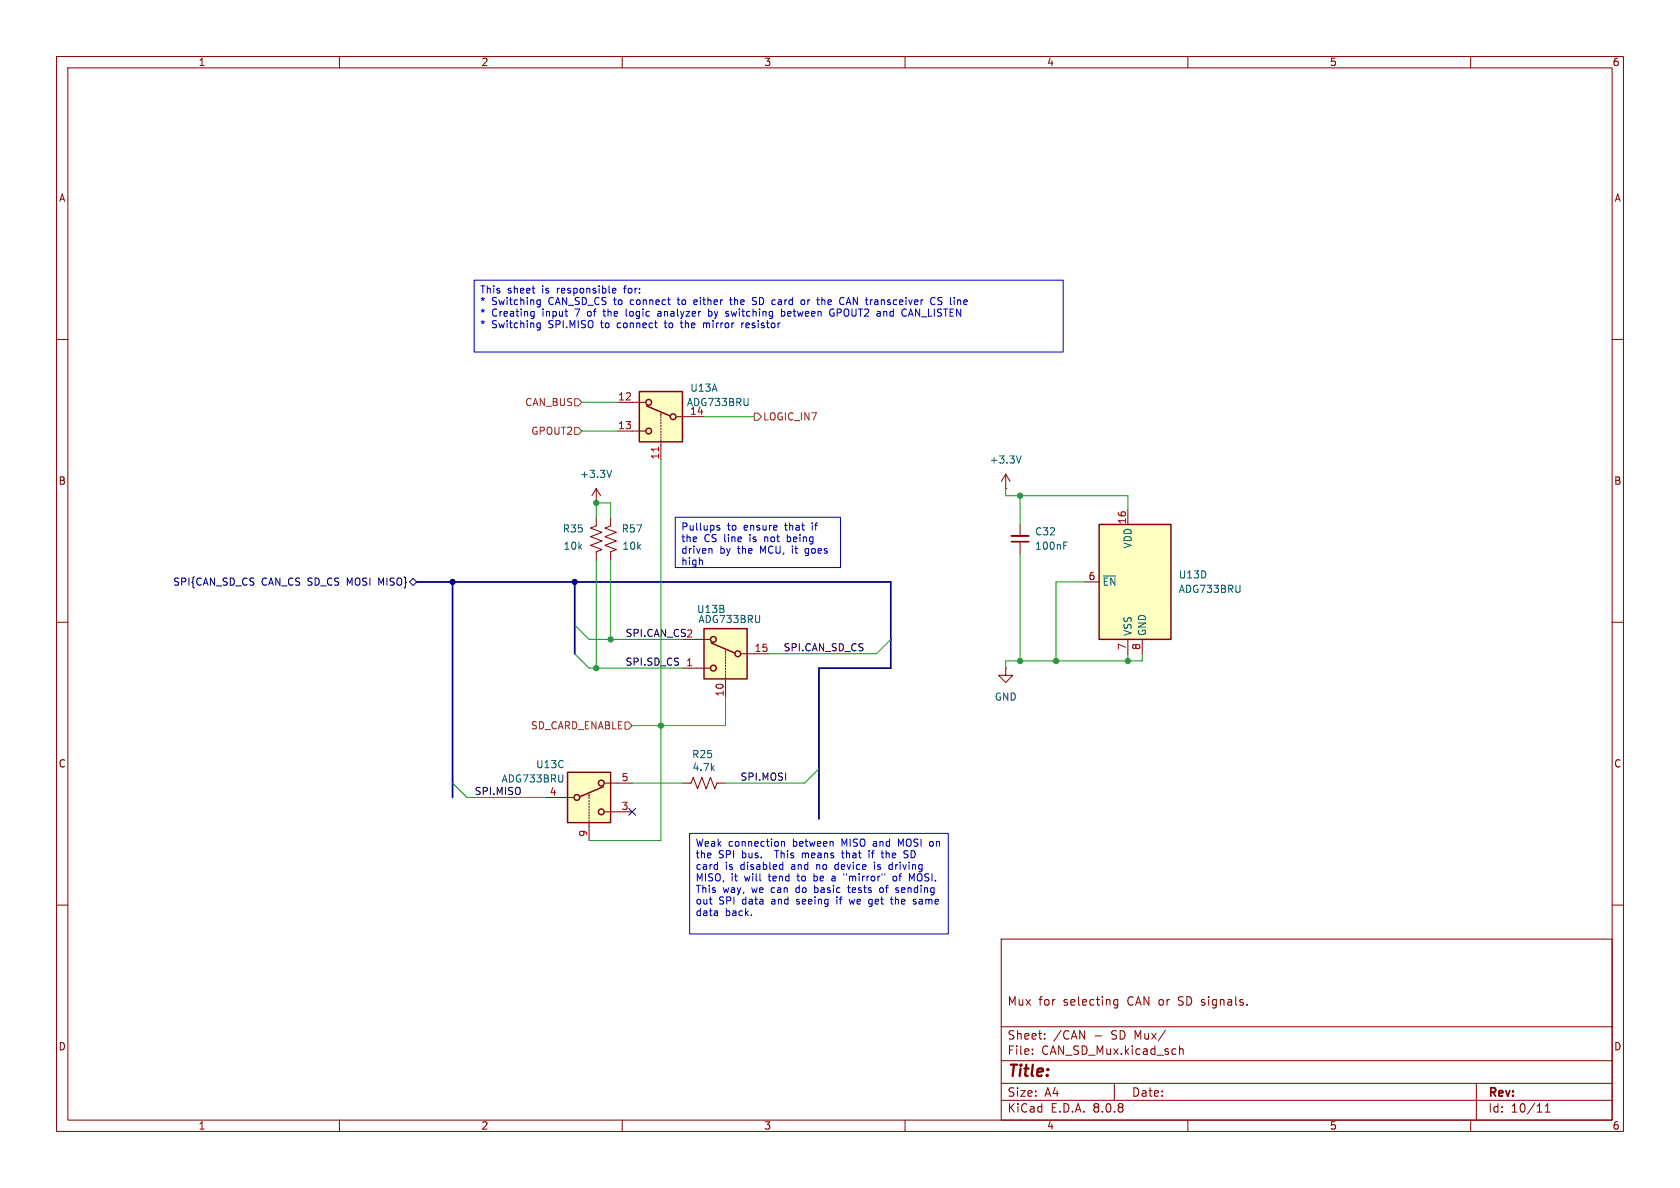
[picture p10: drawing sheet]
<svg xmlns="http://www.w3.org/2000/svg" width="297mm" height="210mm" viewBox="0 0 297 210" stroke-linecap="round" stroke-linejoin="round" font-family="sans-serif">
<g fill="none" stroke="#840000" stroke-width=".18">
<path d="M10 10h277v190h-277zM12 12h273v186h-273zM60 10v2M110 10v2M160 10v2M210 10v2M260 10v2M10 60h2M285 60h2M105.4 88.9h.1M105.4 86.4l-.8 1.2M105.4 86.4v2.5"/>
<path d="M105.4 86.4l.8 1.2M177.8 86.4h.1M177.8 83.8l-.8 1.3M177.8 83.8v2.6M177.8 83.8l.8 1.3M10 110h2M285 110h2M10 160h2M177 166h108v32h-108zM197.6 176.7v1.2l-.3 .3-.3-.1M197.6 176.8l-.4-.1-.3 .3v.4l.1 .2h.6M285 160h2"/>
<path d="M60 198v2M110 198v2M160 198v2M177 194.5h108M177 191.5h108M177 187.5h108M177 181.5h108M182.5 186.3v.1M182.5 185.5v.1M184.7 183.6v.1M184.7 182.8v.1M197 191.5v3"/>
<path d="M208.5 184.9v1.5M208.5 185.5l.2-.1 .4 .1 .1 .9M210 198v2M260 198v2M261 191.5v6.5M273.2 196.6h.8M273.2 195.5l.4-.4v1.5"/>
</g>
<path d="M108.1 83.1l-.4 1.3M180.5 80.6l-.4 1.3" fill="none" stroke="#006464" stroke-width=".18"/>
<path d="M113 69.2h7.6v8.9h-7.6z" fill="#ffffc2"/>
<g fill="none" stroke="#840000" stroke-width=".25">
<path d="M113 69.2h7.6v8.9h-7.6zM114.3 71.8l4.2 1.7"/>
<circle cx="114.7" cy="71.1" r=".51"/>
<circle cx="114.7" cy="76.2" r=".51"/>
<circle cx="119" cy="73.7" r=".51"/>
</g>
<g fill="none" stroke="#840000" stroke-width=".18">
<path d="M109.2 76.2h4.8M109.2 71.1h4.8M116.8 73.2v.2M116.8 73.7v.2M116.8 74.2v.2M116.8 74.7v.2M116.8 75.2v.2M116.8 75.7v.2M116.8 76.2v.3M116.8 76.7v.3M116.8 77.2v.3M116.8 77.7v.3"/>
<path d="M116.8 78.2v3.1M119.6 73.7h4.9M120.6 138.4h1.6l.4-1 .7 2 .8-2 .7 2 .8-2 .8 2 .3-1h1.6"/>
</g>
<path d="M116.4 79v.8" fill="none" stroke="#a90000" stroke-width=".18"/>
<path d="M100.3 136.5h7.6v8.9h-7.6z" fill="#ffffc2"/>
<g fill="none" stroke="#840000" stroke-width=".25">
<path d="M100.3 136.5h7.6v8.9h-7.6zM106.7 139.1l-4.2 1.7"/>
<circle cx="106.3" cy="138.4" r=".51"/>
<circle cx="102" cy="141" r=".51"/>
<circle cx="106.3" cy="143.5" r=".51"/>
</g>
<g fill="none" stroke="#840000" stroke-width=".18">
<path d="M177.8 118.1v1.3h1.3l-1.3 1.3-1.3-1.3h1.3M177.8 118.1h.1M106.9 138.4h4.9M96.5 141h4.8M104.1 140.5v.2M104.1 141v.2M104.1 141.5v.2M104.1 142v.2M104.1 142.5v.2M104.1 143v.3M104.1 143.5v.3M104.1 144v.3"/>
<path d="M104.1 144.5v.3M104.1 145v.3M104.1 145.5v3.1M106.9 143.5h4.9"/>
</g>
<path d="M194.3 92.7h12.7v20.3h-12.7z" fill="#ffffc2"/>
<path d="M194.3 92.7h12.7v20.3h-12.7z" fill="none" stroke="#840000" stroke-width=".25"/>
<path d="M199.4 90.2v2.5M191.8 102.9h2.5M199.4 113v2.6M201.9 113v2.6" fill="none" stroke="#840000" stroke-width=".18"/>
<path d="M195 101.8h2.3" fill="none" stroke="#006464" stroke-width=".18"/>
<path d="M124.5 111.1h7.6v8.9h-7.6z" fill="#ffffc2"/>
<g fill="none" stroke="#840000" stroke-width=".25">
<path d="M124.5 111.1h7.6v8.9h-7.6zM125.7 113.7l4.2 1.7"/>
<circle cx="126.1" cy="118.1" r=".51"/>
<circle cx="126.1" cy="113" r=".51"/>
<circle cx="130.4" cy="115.6" r=".51"/>
</g>
<g fill="none" stroke="#840000" stroke-width=".18">
<path d="M105.4 91.4v1.6l-1 .3 2 .8-2 .8 2 .7-2 .8 2 .8-1 .3v1.6M107.9 91.4v1.6l-1 .3 2.1 .8-2.1 .8 2.1 .7-2.1 .8 2.1 .8-1.1 .3v1.6M180.3 92.7v2M180.3 95.8v2M120.6 118.1h4.9M120.6 113h4.9M128.3 115.1v.2M128.3 115.6v.2M128.3 116.1v.2M128.3 116.6v.2M128.3 117.1v.2M128.3 117.6v.3"/>
<path d="M128.3 118.1v.3M128.3 118.6v.3M128.3 119.1v.3M128.3 119.6v.3M131.1 115.6h4.8M128.3 120.1v3.1"/>
</g>
<path d="M178.8 94.7h3.1" fill="none" stroke="#840000" stroke-width=".33"/>
<path d="M178.8 95.8h3.1" fill="none" stroke="#840000" stroke-width=".3"/>
<path d="M188.1 96.4h.4M188.1 95.8h.6" fill="none" stroke="#006464" stroke-width=".18"/>
<path d="M72.4 102.9l.6-.7 .7 .7-.7 .6zM111.2 142.9l1.2 1.2M112.4 142.9l-1.2 1.2" fill="none" stroke="#000084" stroke-width=".18"/>
<path d="M101.6 70.5h.6l.7 .6-.7 .7h-.6zM101.6 75.6h.6l.7 .6-.7 .6h-.6zM133.3 73h.7l.6 .7-.6 .6h-.7zM110.5 127.6h.6l.7 .7-.7 .6h-.6z" fill="none" stroke="#725600" stroke-width=".18"/>
<g fill="none" stroke="#0000c2" stroke-width=".18">
<path d="M83.8 49.5h104.2v12.7h-104.2zM94.4 55v1.1l-.1 .2h-.3M94.4 55.8l-.3 .1M95 53.7l.2 .1h.3M95 57.8l.2 .1h.3M95.5 53v1l-.2 .3-.3-.1M95.5 57.1v1l-.2 .3-.3-.1M95.5 53.1l-.3-.1-.2 .1M95.5 57.2l-.3-.1-.2 .1M106.8 54.6v1.2M108.3 51.7h.5M108.3 51h.4l.2 .3-.6 .1"/>
<path d="M110.7 54.6v1.1l.2 .2M116.3 55.1h.5M116.9 55.3l-.5 .1-.1 .2 .1 .3 .5-.1M117.6 56.7l.1 1.2M119.7 53h.5M119.9 52.6v1.2M120.4 56.7v1.1l.3 .1M123.1 53h-.2l-.2 .2v.6h.4M123.3 53.3l-.6 .1M124.4 57.1v.8M124.5 57.1l.4 .2M125.3 55.1l.3-.1 .3 .3-.1 .5h-.5"/>
<path d="M125.3 54.6v1.3M129 53h.4M129.1 52.6v1.1l.3 .1M131.1 57.1v.8M131.2 57.2l-.1 .1M131.9 57.3v.6M132.5 57.4l-.6 .1M133.1 53.1l.5 .2 .1 .3-.2 .2h-.5M133.1 52.6h.6M138.2 55.1l.3-.1 .3 .3-.2 .5h-.4M138.2 54.6v1.3M139.3 55.1v.7"/>
<path d="M139.8 55.3l-.6 .2M141.8 53l.3 .1 .2 .1-.1 .5-.4 .1M144.6 52.6v1.1M145.3 52.6v1.2M145.5 53l.3 .2M147.2 55.3h.3v.5l-.3 .1-.3-.1M148 54.6v1.3M148 55.3h.5M149.7 53.5h.6M150 52.6l-.4 1.2M156.6 55l-.3 .1M160.6 55.9l.4-1.3 .4 1.3"/>
<path d="M160.7 55.5h.6M164.6 53.7l.3 .1 .4-.1M165.3 52.7l-.4-.1-.3 .2M166.5 53.6l-.2 .2h-.5M166.5 52.6h-.5l-.2 .2 .1 .3 .5 .2 .1 .2M119.4 91.4h29.2v8.9h-29.2zM124.1 99.1l.1 .7M125.5 97l.4 .1v.7M127.2 92.9h-.3l-.2 .1 .1 .2 .4 .2v.3h-.5M139.2 94.5v1.3M139.2 95.7l.1 .1M139.3 94.9l-.1 .1"/>
<path d="M142.4 98.2h.1M142.4 97.1l-.1 .5 .3 .2M121.9 147.3h45.7v17.8h-45.7zM126.7 152.8l.1 .1M126.8 152.4v1.3M126.8 153.6l-.1 .1M138 152.8l.4 .1M138.2 148.7v.9M138.2 148.9l.1-.2 .3 .1 .1 .8M138.4 152.4v1.3M138.4 153.6l-.4 .1M141.8 150.8v.8"/>
<path d="M142 150.8l-.2 .1M143.9 154.5v1.2M143.9 155.7h.1M144 156.5v1.3M144 157.7l.1 .1M144 154.9h-.1M144.1 156.9l-.1 .1M147.1 154.9h.5v.8M147.6 155.2h-.4l-.2 .2 .2 .3h.4M147.7 152.9l-.1 .2 .1 .5M147.9 159v.8M148.7 150.8h.5"/>
<path d="M148.9 150.4v1.1l.3 .1M149.8 156.9h.5M150 156.5v1.1l.3 .2M150.1 159l.3 .8 .2-.6M153.6 150.8v.8M153.8 159h.4M154.1 150.8h.4M154.2 159.8h-.4M154.6 152.8v.9M155.8 150.8h.4M156.1 157l-.3-.1-.3 .3 .1 .5 .2 .1 .3-.1M156.1 151.6h.1"/>
<path d="M157.2 153.6l.2 .1 .3-.1M157.4 159h.5M157.6 159.8h.3M157.7 152.9l-.3-.1-.2 .2M157.9 155v.5l.2 .2h.3l.1-.2v-.5M158.5 157.4h.3l.1 .2-.2 .2h-.2M158.5 156.9l.3 .1M159.3 149.2l-.5-.9v1.3M160 151l.4 .1 .1 .3-.2 .2h-.3M161.2 155.4l.4-.9v1.2M161.6 159.4l.3 .1 .1 .1-.2 .2h-.2M164.4 149.5l.4 .1"/>
<path d="M164.8 148.7l-.4 .2M154.1 160.1l-.3 .1"/>
</g>
<path d="M73.7 102.9h83.8v15.2h-12.7v26.7M80 102.9v38.1M101.6 102.9v12.7" fill="none" stroke="#000084" stroke-width=".3"/>
<g fill="none" stroke="#009600" stroke-width=".18">
<path d="M102.9 71.1h6.3M102.9 76.2h6.3M124.5 73.7h8.8M105.4 91.4v-2.5h2.5v2.5M105.4 99.1v19M107.9 99.1v13.9M116.8 81.3v67.3h-12.7M177.8 86.4v1.2h21.6v2.6M180.3 87.6v5.1M180.3 97.8v19M101.6 110.5l2.5 2.5h16.5M101.6 115.6l2.5 2.5h16.5"/>
<path d="M157.5 113l-2.6 2.6h-19M191.8 102.9h-5.1v13.9M199.4 115.6v1.2M201.9 115.6v1.2h-24.1v1.3M80 138.4l2.5 2.6h14M111.8 138.4h8.8M128.3 123.2v5.1h-16.5M144.8 135.9l-2.6 2.5h-13.9"/>
</g>
<g fill="#009600" stroke="#009600" stroke-width=".18">
<circle cx="180.3" cy="116.8" r=".46"/>
<circle cx="199.4" cy="116.8" r=".46"/>
<circle cx="186.7" cy="116.8" r=".46"/>
<circle cx="180.3" cy="87.6" r=".46"/>
<circle cx="107.9" cy="113" r=".46"/>
<circle cx="105.4" cy="88.9" r=".46"/>
<circle cx="105.4" cy="118.1" r=".46"/>
<circle cx="116.8" cy="128.3" r=".46"/>
</g>
<g fill="#000084" stroke="#000084" stroke-width=".18">
<circle cx="80" cy="102.9" r=".46"/>
<circle cx="101.6" cy="102.9" r=".46"/>
</g>
<text font-size="2.8" fill="#840000" x="178" y="190.9">Title:</text>
<g font-size="2.1" fill="#840000">
<text x="178" y="178">Mux</text>
<text x="183.6" y="178">for</text>
<text x="188" y="178">selecting</text>
<text x="199.5" y="178">CAN or</text>
<text x="208.7" y="178">SD signals.</text>
<text x="178" y="184">Sheet:</text>
<text x="186.2" y="184">/CAN</text>
<text x="193.5" y="184">-</text>
<text x="196.6" y="184">SD Mux/</text>
<text x="178" y="186.7">File:</text>
<text x="184.1" y="186.7">CAN_SD_Mux.kicad_sch</text>
<text x="178" y="196.9">KiCad</text>
<text x="178" y="194.1">Size:</text>
<text x="184.7" y="194.1">A4</text>
<text x="185.7" y="196.9">E.D.A.</text>
<text x="193.3" y="196.9">8.0.8</text>
<text x="200" y="194.1">Date:</text>
<text x="263" y="194.3">Rev:</text>
<text x="263" y="196.9">Id:</text>
<text x="267.1" y="196.9">10/11</text>
</g>
<g font-size="1.8" fill="#840000">
<text x="35" y="11.9">1</text>
<text x="85" y="11.9">2</text>
<text x="135" y="11.9">3</text>
<text x="185" y="11.9">4</text>
<text x="235" y="11.9">5</text>
<text x="285" y="11.9">6</text>
<text x="10.3" y="35.9">A</text>
<text x="285.3" y="35.9">A</text>
<text x="10.3" y="85.9">B</text>
<text x="285.3" y="85.9">B</text>
<text x="10.3" y="135.9">C</text>
<text x="285.3" y="135.9">C</text>
<text x="10.3" y="185.9">D</text>
<text x="285.3" y="185.9">D</text>
<text x="35" y="199.9">1</text>
<text x="85" y="199.9">2</text>
<text x="135" y="199.9">3</text>
<text x="185" y="199.9">4</text>
<text x="235" y="199.9">5</text>
<text x="285" y="199.9">6</text>
</g>
<g font-size="1.8" fill="#0000c2">
<text x="84.8" y="52.2">This</text>
<text x="89.7" y="52.2">sheet</text>
<text x="95.9" y="52.2">is</text>
<text x="98.7" y="52.2">responsible</text>
<text x="110.8" y="52.2">for:</text>
<text x="84.8" y="54.3">*</text>
<text x="84.8" y="56.3">*</text>
<text x="84.8" y="58.3">*</text>
<text x="86.9" y="54.3">Switching</text>
<text x="86.9" y="56.3">Creating</text>
<text x="86.9" y="58.3">Switching</text>
<text x="96" y="56.3">input</text>
<text x="97.1" y="54.3">CAN_SD_CS to</text>
<text x="97.1" y="58.3">SPI.MISO</text>
<text x="102" y="56.3">7</text>
<text x="104.3" y="56.3">of</text>
<text x="106.5" y="58.3">to</text>
<text x="107.4" y="56.3">the</text>
<text x="109.6" y="58.3">connect</text>
<text x="111.5" y="56.3">logic</text>
<text x="111.9" y="54.3">connect</text>
<text x="117.3" y="56.3">analyzer</text>
<text x="118.2" y="58.3">to</text>
<text x="120.5" y="54.3">to</text>
<text x="121.2" y="58.3">the</text>
<text x="123.5" y="54.3">either</text>
<text x="125.4" y="58.3">mirror</text>
<text x="126.5" y="56.3">by</text>
<text x="129.8" y="56.3">switching</text>
<text x="130.2" y="54.3">the</text>
<text x="132.4" y="58.3">resistor</text>
<text x="134.3" y="54.3">SD card</text>
<text x="139.8" y="56.3">between</text>
<text x="143.3" y="54.3">or</text>
<text x="146.4" y="54.3">the</text>
<text x="148.6" y="56.3">GPOUT2</text>
<text x="150.5" y="54.3">CAN transceiver</text>
<text x="157.1" y="56.3">and</text>
<text x="161.7" y="56.3">CAN_LISTEN</text>
<text x="167" y="54.3">CS line</text>
<text x="120.3" y="94.1">Pullups</text>
<text x="128.6" y="94.1">to</text>
<text x="131.6" y="94.1">ensure</text>
<text x="139.1" y="94.1">that</text>
<text x="144" y="94.1">if</text>
<text x="120.3" y="96.2">the</text>
<text x="120.3" y="98.2">driven</text>
<text x="120.3" y="100.3">high</text>
<text x="124.5" y="96.2">CS line</text>
<text x="127.2" y="98.2">by</text>
<text x="130.5" y="98.2">the</text>
<text x="132.8" y="96.2">is</text>
<text x="134.7" y="98.2">MCU,</text>
<text x="135.6" y="96.2">not</text>
<text x="139.8" y="96.2">being</text>
<text x="140.5" y="98.2">it</text>
<text x="143" y="98.2">goes</text>
<text x="122.9" y="150">Weak</text>
<text x="128.8" y="150">connection</text>
<text x="140.3" y="150">between</text>
<text x="149.1" y="150">MISO</text>
<text x="154.8" y="150">and</text>
<text x="159.4" y="150">MOSI</text>
<text x="165.2" y="150">on</text>
<text x="122.9" y="152">the</text>
<text x="122.9" y="154.1">card</text>
<text x="127" y="152">SPI</text>
<text x="128.2" y="154.1">is</text>
<text x="131" y="154.1">disabled</text>
<text x="131.3" y="152">bus.</text>
<text x="137.5" y="152">This</text>
<text x="140.2" y="154.1">and</text>
<text x="142.5" y="152">means</text>
<text x="144.8" y="154.1">no</text>
<text x="148.3" y="154.1">device</text>
<text x="149.7" y="152">that</text>
<text x="154.7" y="152">if</text>
<text x="155.4" y="154.1">is</text>
<text x="157.2" y="152">the</text>
<text x="158.2" y="154.1">driving</text>
<text x="161.3" y="152">SD</text>
<text x="122.9" y="156.1">MISO,</text>
<text x="122.9" y="158.2">This</text>
<text x="122.9" y="160.2">out</text>
<text x="127.1" y="160.2">SPI</text>
<text x="127.8" y="158.2">way,</text>
<text x="129.2" y="156.1">it</text>
<text x="131.3" y="160.2">data</text>
<text x="131.7" y="156.1">will</text>
<text x="133" y="158.2">we</text>
<text x="136.2" y="156.1">tend</text>
<text x="136.6" y="158.2">can</text>
<text x="136.7" y="160.2">and</text>
<text x="141.2" y="158.2">do</text>
<text x="141.3" y="160.2">seeing</text>
<text x="141.5" y="156.1">to</text>
<text x="144.5" y="156.1">be</text>
<text x="144.6" y="158.2">basic</text>
<text x="148.6" y="160.2">if</text>
<text x="150.2" y="156.1">&quot;mirror&quot;</text>
<text x="150.8" y="158.2">tests</text>
<text x="151.1" y="160.2">we</text>
<text x="154.7" y="160.2">get</text>
<text x="156.6" y="158.2">of</text>
<text x="158.8" y="160.2">the</text>
<text x="159.2" y="156.1">of</text>
<text x="159.6" y="158.2">sending</text>
<text x="162.2" y="156.1">MOSI.</text>
<text x="162.9" y="160.2">same</text>
<text x="122.9" y="162.3">data</text>
<text x="128.2" y="162.3">back.</text>
</g>
<g font-size="1.8" fill="#725600">
<text x="92.7" y="72">CAN_BUS</text>
<text x="93.8" y="77.1">GPOUT2</text>
<text x="134.8" y="74.5">LOGIC_IN7</text>
<text x="93.8" y="129.1">SD_CARD_ENABLE</text>
</g>
<g font-size="1.8" fill="#a90000">
<text x="109.2" y="70.9">12</text>
<text x="109.2" y="75.9">13</text>
<text x="116.6" y="81.3" transform="rotate(-90 116.6 81.3)">11</text>
<text x="199.1" y="92.8" transform="rotate(-90 199.1 92.8)">16</text>
<text x="192.3" y="102.6">6</text>
<text x="121.2" y="117.9">1</text>
<text x="133.3" y="115.3">15</text>
<text x="199.1" y="115" transform="rotate(-90 199.1 115)">7</text>
<text x="201.7" y="115" transform="rotate(-90 201.7 115)">8</text>
<text x="128" y="123.2" transform="rotate(-90 128 123.2)">10</text>
<text x="97.1" y="140.7">4</text>
<text x="109.8" y="143.3">3</text>
<text x="109.8" y="138.2">5</text>
<text x="103.9" y="148" transform="rotate(-90 103.9 148)">9</text>
</g>
<g font-size="1.8" fill="#006464">
<text x="121.3" y="72">ADG733BRU</text>
<text x="121.9" y="69.4">U13A</text>
<text x="121.9" y="73.4">14</text>
<text x="174.9" y="82.1">+3.3V</text>
<text x="102.5" y="84.7">+3.3V</text>
<text x="99.4" y="94.3">R35</text>
<text x="109.8" y="94.3">R57</text>
<text x="182.9" y="94.8">C32</text>
<text x="99.5" y="97.4">10k</text>
<text x="109.9" y="97.4">10k</text>
<text x="182.9" y="97.4">100nF</text>
<text x="200.3" y="97" transform="rotate(-90 200.3 97)">VDD</text>
<text x="194.8" y="103.7">~{EN}</text>
<text x="208.3" y="102.5">U13D</text>
<text x="208.3" y="105">ADG733BRU</text>
<text x="123.1" y="108.6">U13B</text>
<text x="123.4" y="110.3">ADG733BRU</text>
<text x="200.3" y="112.5" transform="rotate(-90 200.3 112.5)">VSS</text>
<text x="202.8" y="112.5" transform="rotate(-90 202.8 112.5)">GND</text>
<text x="175.8" y="124.1">GND</text>
<text x="94.7" y="136">U13C</text>
<text x="122.3" y="134.2">R25</text>
<text x="122.3" y="136.5">4.7k</text>
<text x="88.6" y="138.5">ADG733BRU</text>
</g>
<g font-size="1.8" fill="#000084">
<text x="30.5" y="103.7">SPI{CAN_SD_CS</text>
<text x="46.2" y="103.7">CAN_CS SD_CS MOSI</text>
<text x="67.4" y="103.7">MISO}</text>
</g>
<g font-size="1.8" fill="#0f0f0f">
<text x="110.5" y="112.7">SPI.CAN_CS2</text>
<text x="110.5" y="117.8">SPI.SD_CS</text>
<text x="138.4" y="115.2">SPI.CAN_SD_CS</text>
<text x="83.8" y="140.6">SPI.MISO</text>
<text x="130.8" y="138.1">SPI.MOSI</text>
</g>
</svg>
